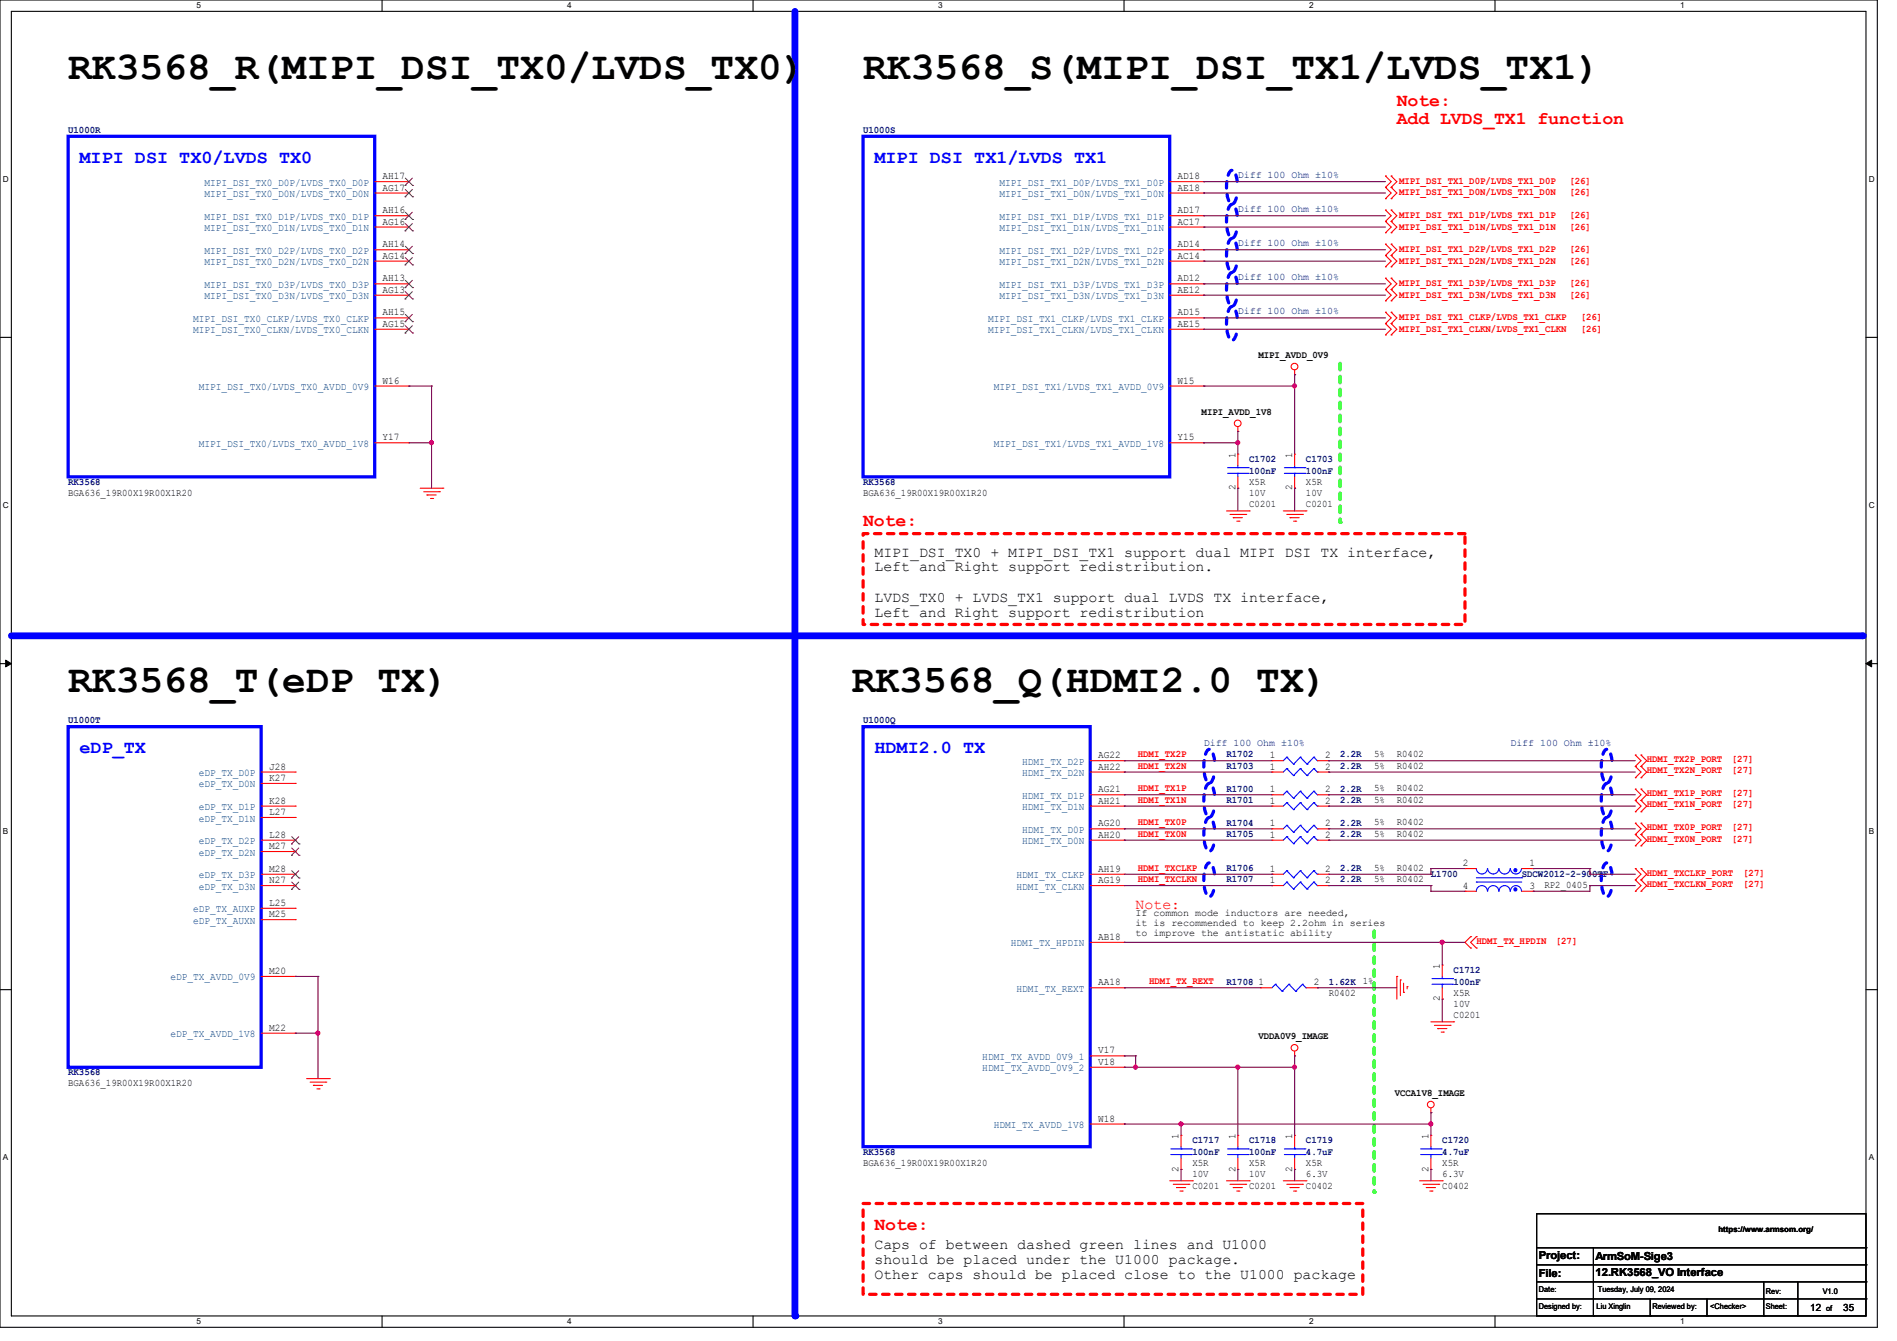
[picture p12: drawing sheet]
<svg xmlns="http://www.w3.org/2000/svg" width="297mm" height="210mm" viewBox="0 0 297 210" stroke-linecap="round" stroke-linejoin="round" font-family="sans-serif">
<g fill="none" stroke="#000" stroke-width=".17">
<path d="M0 0h293.9v207.9h-293.9zM1.8 1.8h290.3v204.3h-290.3zM59.8 0v1.8M117.9 0v1.8M176 0v1.8M234.1 0v1.8M0 52.8h1.8M292.1 52.8h1.8M0 103.9h1.8M292.1 103.9h1.8M0 155h1.8M292.1 155h1.8"/>
<path d="M59.8 206.1v1.8M117.9 206.1v1.8M176 206.1v1.8M234.1 206.1v1.8"/>
</g>
<path d="M.9 103.4l.9 .5-.9 .5zM292.1 103.9l.9-.5v1z" fill="#000"/>
<path d="M.9 103.4l.9 .5-.9 .5zM292.1 103.9l.9-.5v1z" fill="none" stroke="#000" stroke-width=".16"/>
<path d="M124.5 1.8v204.3" fill="none" stroke="#00f" stroke-width="1.1"/>
<circle cx="124.5" cy="206.1" r=".53" fill="#00f"/>
<path d="M1.8 99.6h289.8" fill="none" stroke="#00f" stroke-width="1.1"/>
<circle cx="291.6" cy="99.6" r=".53" fill="#00f"/>
<path d="M135.1 188.5h78.3v14.2h-78.3z" fill="none" stroke="#f00" stroke-width=".51" stroke-dasharray="1 1"/>
<path d="M190.1 119.1a2.02 2.02 0 0 0-.8-1.8 1.41 1.41 0 0 0-.7 1.4 5.6 5.6 0 0 0 .5 3.8l.2 .1a1.41 1.41 0 0 0 .8-1.3l.1-.6M252.4 119.1a2.02 2.02 0 0 0-.8-1.8 1.41 1.41 0 0 0-.8 1.4 5.6 5.6 0 0 0 .5 3.8l.3 .1a1.41 1.41 0 0 0 .7-1.3l.1-.6M190.1 124.4a2.02 2.02 0 0 0-.8-1.7 1.41 1.41 0 0 0-.7 1.3 5.6 5.6 0 0 0 .5 3.9l.2 .1a1.41 1.41 0 0 0 .8-1.3l.1-.7M190.1 129.7a2.02 2.02 0 0 0-.8-1.7 1.41 1.41 0 0 0-.7 1.3 5.6 5.6 0 0 0 .5 3.9l.2 .1a1.41 1.41 0 0 0 .8-1.3l.1-.7M190.1 136.8a2.02 2.02 0 0 0-.8-1.7 1.41 1.41 0 0 0-.7 1.3 5.6 5.6 0 0 0 .5 3.9l.2 .1a1.41 1.41 0 0 0 .8-1.3l.1-.6M252.4 124.4a2.02 2.02 0 0 0-.8-1.7 1.41 1.41 0 0 0-.8 1.3 5.6 5.6 0 0 0 .5 3.9l.3 .1a1.41 1.41 0 0 0 .7-1.3l.1-.7M252.4 129.7a2.02 2.02 0 0 0-.8-1.7 1.41 1.41 0 0 0-.8 1.3 5.6 5.6 0 0 0 .5 3.9l.3 .1a1.41 1.41 0 0 0 .7-1.3l.1-.7M252.4 136.8a2.02 2.02 0 0 0-.8-1.7 1.41 1.41 0 0 0-.8 1.3 5.6 5.6 0 0 0 .5 3.9l.3 .1a1.41 1.41 0 0 0 .7-1.3l.1-.6" fill="none" stroke="#00f" stroke-width=".51" stroke-dasharray="1 1"/>
<path d="M215.1 145.8v40.9" fill="none" stroke="#0f0" stroke-width=".51" stroke-dasharray="1 1"/>
<circle cx="215.1" cy="186.7" r=".25" fill="#0f0" stroke-dasharray="1 1"/>
<path d="M209.8 56.9v24.9" fill="none" stroke="#0f0" stroke-width=".51" stroke-dasharray="1 1"/>
<circle cx="209.8" cy="81.8" r=".25" fill="#0f0" stroke-dasharray="1 1"/>
<path d="M193.7 28.4a2.02 2.02 0 0 0-.8-1.7 1.41 1.41 0 0 0-.8 1.3 5.6 5.6 0 0 0 .6 3.9l.2 .1a1.41 1.41 0 0 0 .7-1.4l.1-.6M193.7 33.7a2.02 2.02 0 0 0-.8-1.7 1.41 1.41 0 0 0-.8 1.3 5.6 5.6 0 0 0 .6 3.9l.2 .1a1.41 1.41 0 0 0 .7-1.3l.1-.7M193.7 39.1a2.02 2.02 0 0 0-.8-1.8 1.41 1.41 0 0 0-.8 1.3 5.6 5.6 0 0 0 .6 3.9l.2 .1a1.41 1.41 0 0 0 .7-1.3l.1-.6M193.7 44.4a2.02 2.02 0 0 0-.8-1.7 1.41 1.41 0 0 0-.8 1.3 5.6 5.6 0 0 0 .6 3.9l.2 .1a1.41 1.41 0 0 0 .7-1.4l.1-.6M193.7 49.7a2.02 2.02 0 0 0-.8-1.7 1.41 1.41 0 0 0-.8 1.3 5.6 5.6 0 0 0 .6 3.9l.2 .1a1.41 1.41 0 0 0 .7-1.3l.1-.7" fill="none" stroke="#00f" stroke-width=".51" stroke-dasharray="1 1"/>
<path d="M135.1 83.6h94.3v14.2h-94.3z" fill="none" stroke="#f00" stroke-width=".51" stroke-dasharray="1 1"/>
<g fill="none" stroke="#f00" stroke-width=".17">
<path d="M58.7 28.4h5.3M58.7 30.2h5.3M58.7 33.8h5.3M58.7 35.6h5.3M58.7 39.1h5.3M64 28.4h.1M64 30.2h.1M64 33.8h.1M64 35.6h.1M64 39.1h.1M183.1 28.4h5.4M183.1 30.2h5.4"/>
<path d="M183.1 33.8h5.4M183.1 35.6h5.4M183.1 39.1h5.4M188.5 28.4h.1M188.5 30.2h.1M188.5 33.8h.1M188.5 35.6h.1M188.5 39.1h.1M216.9 29.3h.1M216.9 27.6h.1M216.9 31.1h.1M216.9 34.7h.1"/>
<path d="M216.9 32.9h.1M216.9 36.4h.1M216.9 38.2h.1M216.9 27.6l.9 .8-.9 .9M216.9 29.3l.9 .9-.9 .9M216.9 32.9l.9 .9-.9 .9M216.9 34.7l.9 .9-.9 .8M216.9 38.2l.9 .9-.9 .9M217.8 29.3h.1M217.8 27.6h.1M217.8 31.1h.1M217.8 34.7h.1"/>
<path d="M217.8 32.9h.1M217.8 36.4h.1M217.8 38.2h.1M217.8 27.6l.9 .8-.9 .9M217.8 29.3l.9 .9-.9 .9M217.8 32.9l.9 .9-.9 .9M217.8 34.7l.9 .9-.9 .8M217.8 38.2l.9 .9-.9 .9M58.7 40.9h5.3M58.7 44.4h5.3M58.7 46.2h5.3M58.7 49.8h5.3"/>
<path d="M58.7 51.6h5.3M64 40.9h.1M64 44.4h.1M64 46.2h.1M64 49.8h.1M64 51.6h.1M183.1 40.9h5.4M183.1 44.4h5.4M183.1 46.2h5.4M183.1 49.8h5.4M183.1 51.6h5.4M188.5 40.9h.1"/>
<path d="M188.5 44.4h.1M188.5 46.2h.1M188.5 49.8h.1M188.5 51.6h.1M202.7 58.7h.1M202.7 58v.7M216.9 40h.1M216.9 41.8h.1M216.9 45.3h.1M216.9 43.6h.1M216.9 47.1h.1M216.9 50.7h.1"/>
<path d="M216.9 48.9h.1M216.9 52.5h.1M216.9 40l.9 .9-.9 .9M216.9 43.6l.9 .8-.9 .9M216.9 45.3l.9 .9-.9 .9M216.9 48.9l.9 .9-.9 .9M216.9 50.7l.9 .9-.9 .9M217.8 40h.1M217.8 41.8h.1M217.8 45.3h.1M217.8 43.6h.1M217.8 47.1h.1"/>
<path d="M217.8 50.7h.1M217.8 48.9h.1M217.8 52.5h.1M217.8 40l.9 .9-.9 .9M217.8 43.6l.9 .8-.9 .9M217.8 45.3l.9 .9-.9 .9M217.8 48.9l.9 .9-.9 .9M217.8 50.7l.9 .9-.9 .9M58.7 60.5h5.3M58.7 69.3h5.3M64 60.5h.1M64 69.3h.1"/>
<path d="M65.8 76.5h3.5M66.3 77h2.5M66.8 77.5h.1M66.8 77.5h1.5M67.4 78.1h.3M67.7 78.1h.1M68.8 77h.1M69.3 76.5h.1M183.1 60.5h5.4M183.1 69.3h5.4M188.5 60.5h.1M188.5 69.3h.1"/>
<path d="M193.8 67.6h.1M193.8 71.1h.1M193.8 76.5h.1M193.8 66.8v.8M193.8 71.1v1.8M193.8 74.7v1.8M202.7 71.1h.1M202.7 76.5h.1M202.7 71.1v1.8M202.7 74.7v1.8M192 80h3.6M192.6 80.6h2.4"/>
<path d="M193.1 81.1h.1M193.1 81.1h1.4M193.6 81.6h.4M194 81.6h.1M195 80.6h.1M195.6 80h.1M200.9 80h3.6M201.5 80.6h2.4M202 81.1h.1M202 81.1h1.4M202.5 81.6h.4M202.9 81.6h.1"/>
<path d="M203.9 80.6h.1M204.5 80h.1M170.7 119.1h5.3M176 119.1h.1M199.1 119.1h.1M199.1 119.1h1.8M206.2 119.1h1.8M208 119.1h.1M256 118.2h.1M256 118.2l.9 .9-.9 .9M256.9 118.2h.1M256.9 118.2l.9 .9-.9 .9"/>
<path d="M40.9 120.9h5.3M40.9 122.7h5.3M40.9 126.2h5.3M40.9 128h5.3M40.9 131.6h5.3M40.9 133.3h5.3M40.9 136.9h5.3M40.9 138.7h5.3M46.2 120.9h.1M46.2 122.7h.1M46.2 126.2h.1M46.2 128h.1"/>
<path d="M46.2 131.6h.1M46.2 133.3h.1M46.2 136.9h.1M46.2 138.7h.1M170.7 120.9h5.3M170.7 126.2h5.3M170.7 131.6h5.3M170.7 136.9h5.3M170.7 138.7h5.3M170.7 124.5h5.3M170.7 129.8h5.3M176 120.9h.1"/>
<path d="M176 124.5h.1M176 126.2h.1M176 129.8h.1M176 131.6h.1M176 136.9h.1M176 138.7h.1M199.1 136.9h.1M199.1 120.9h.1M199.1 138.7h.1M199.1 126.2h.1M199.1 129.8h.1M199.1 124.5h.1"/>
<path d="M199.1 131.6h.1M199.1 120.9h1.8M199.1 126.2h1.8M199.1 131.6h1.8M199.1 136.9h1.8M199.1 138.7h1.8M199.1 124.5h1.8M199.1 129.8h1.8M206.2 120.9h1.8M206.2 126.2h1.8M206.2 131.6h1.8M206.2 136.9h1.8"/>
<path d="M206.2 138.7h1.8M206.2 124.5h1.8M206.2 129.8h1.8M208 136.9h.1M208 120.9h.1M208 138.7h.1M208 126.2h.1M208 129.8h.1M208 124.5h.1M208 131.6h.1M256 121.8h.1M256 120h.1"/>
<path d="M256 127.1h.1M256 125.3h.1M256 123.6h.1M256 132.5h.1M256 130.7h.1M256 128.9h.1M256 139.6h.1M256 137.8h.1M256 136h.1M256 120l.9 .9-.9 .9M256 125.3l.9 .9-.9 .9M256 123.6l.9 .9-.9 .8"/>
<path d="M256 130.7l.9 .9-.9 .9M256 128.9l.9 .9-.9 .9M256 137.8l.9 .9-.9 .9M256 136l.9 .9-.9 .9M256.9 121.8h.1M256.9 120h.1M256.9 127.1h.1M256.9 125.3h.1M256.9 123.6h.1M256.9 132.5h.1M256.9 130.7h.1M256.9 128.9h.1"/>
<path d="M256.9 139.6h.1M256.9 137.8h.1M256.9 136h.1M256.9 120l.9 .9-.9 .9M256.9 125.3l.9 .9-.9 .9M256.9 123.6l.9 .9-.9 .8M256.9 130.7l.9 .9-.9 .9M256.9 128.9l.9 .9-.9 .9M256.9 137.8l.9 .9-.9 .9M256.9 136l.9 .9-.9 .9M40.9 142.2h5.3M40.9 144h5.3"/>
<path d="M40.9 152.9h5.3M46.2 142.2h.1M46.2 144h.1M46.2 152.9h.1M170.7 147.6h5.3M170.7 154.7h5.3M176 147.6h.1M176 154.7h.1M218.7 152.9h.1M218.7 152.9v3.6M219.2 153.5h.1M219.2 153.5v2.4"/>
<path d="M219.8 155.4h.1M219.8 154v1.4M220.3 154.5h.1M220.3 154.5v.4M225.8 151.1h.1M225.8 156.5h.1M225.8 151.1v1.8M225.8 154.7v1.8M230.3 146.7h.1M230.3 148.5h.1M230.3 146.7l-.9 .9 .9 .9M231.1 148.5h.1"/>
<path d="M231.1 146.7h.1M231.1 146.7l-.8 .9 .8 .9M40.9 161.8h5.3M46.2 161.8h.1M48 168.9h3.6M48.6 169.5h2.4M49.1 170h.1M49.1 170h1.4M49.6 170.5h.4M50 170.5h.1M51 169.5h.1M51.6 168.9h.1"/>
<path d="M170.7 165.4h5.3M170.7 167.1h5.3M170.7 176h5.3M176 165.4h.1M176 167.1h.1M176 176h.1M184.9 177.8h.1M184.9 177.8v1.8M193.8 177.8h.1M193.8 177.8v1.8M202.7 165.4h.1M202.7 177.8h.1"/>
<path d="M202.7 164.6v.8M202.7 177.8v1.8M224 174.2h.1M224 177.8h.1M224 160h3.6M224 173.5v.7M224 177.8v1.8M224.6 160.6h2.4M225.1 161.1h.1M225.1 161.1h1.4M225.6 161.6h.4M226 161.6h.1"/>
<path d="M227 160.6h.1M227.6 160h.1M183.1 184.9h3.6M183.7 185.5h2.4M184.2 186h.1M184.2 186h1.4M184.7 186.5h.4M184.9 183.1h.1M184.9 181.4v1.7M185.1 186.5h.1M186.1 185.5h.1M186.7 184.9h.1"/>
<path d="M192 184.9h3.6M192.6 185.5h2.4M193.1 186h.1M193.1 186h1.4M193.6 186.5h.4M193.8 183.1h.1M193.8 181.4v1.7M194 186.5h.1M195 185.5h.1M195.6 184.9h.1M200.9 184.9h3.6M201.5 185.5h2.4"/>
<path d="M202 186h.1M202 186h1.4M202.5 186.5h.4M202.7 183.1h.1M202.7 181.4v1.7M202.9 186.5h.1M203.9 185.5h.1M204.5 184.9h.1M222.2 184.9h3.6M222.8 185.5h2.5M223.3 186h.1M223.3 186h1.4"/>
<path d="M223.9 186.5h.3M224 183.1h.1M224 181.4v1.7M224.2 186.5h.1M225.3 185.5h.1M225.8 184.9h.1"/>
<circle cx="202.7" cy="57.4" r=".52"/>
<circle cx="193.8" cy="66.3" r=".52"/>
<circle cx="202.7" cy="164.1" r=".52"/>
<circle cx="224" cy="173" r=".52"/>
</g>
<g fill="none" stroke="#000" stroke-width=".17">
<path d="M240.6 190.1h51.5v16h-51.5zM240.6 195.4h51.5M240.6 198.1h51.5M249.5 195.4v10.7M292.1 195.4h.1M292.1 198.1h.1M240.6 200.7h51.5M240.6 203.4h51.5M249.5 206.1h.1M258.4 206.1h.1M258.4 203.4v2.7M267.3 206.1h.1"/>
<path d="M267.3 203.4v2.7M276.1 206.1h.1M276.1 200.7v5.4M281.5 206.1h.1M281.5 200.7v5.4M292.1 200.7h.1M292.1 203.4h.1"/>
</g>
<path d="M10.7 21.3h48v53.4h-48zM135.1 21.3h48v53.4h-48zM10.7 113.8h30.2v53.3h-30.2zM135.1 113.8h35.6v65.8h-35.6z" fill="none" stroke="#00f" stroke-width=".51"/>
<g fill="none" stroke="#804000" stroke-width=".16">
<path d="M63.4 29h.1M63.4 30.8h.1M63.4 34.4h.1M63.4 36.2h.1M63.4 39.7h.1M63.5 27.9l1.1 1.1M63.5 29.7l1.1 1.1M63.5 33.2l1.1 1.2M63.5 35l1.1 1.2M63.5 38.6l1.1 1.1M64.6 27.9l-1.2 1.1M64.6 29.7l-1.2 1.1"/>
<path d="M64.6 33.2l-1.2 1.2M64.6 35l-1.2 1.2M64.6 38.6l-1.2 1.1M64.6 29h.1M64.6 30.8h.1M64.6 34.4h.1M64.6 36.2h.1M64.6 39.7h.1M63.4 41.5h.1M63.4 45h.1M63.4 46.8h.1M63.4 50.4h.1"/>
<path d="M63.4 52.2h.1M63.5 40.3l1.1 1.2M63.5 43.9l1.1 1.1M63.5 45.7l1.1 1.1M63.5 49.2l1.1 1.2M63.5 51l1.1 1.2M64.6 40.3l-1.2 1.2M64.6 43.9l-1.2 1.1M64.6 45.7l-1.2 1.1M64.6 49.2l-1.2 1.2M64.6 51l-1.2 1.2M64.6 41.5h.1"/>
<path d="M64.6 45h.1M64.6 46.8h.1M64.6 50.4h.1M64.6 52.2h.1M45.6 132.2h.1M45.6 133.9h.1M45.6 137.5h.1M45.6 139.3h.1M45.7 131l1.1 1.2M45.7 132.8l1.1 1.1M45.7 136.4l1.1 1.1M45.7 138.1l1.1 1.2"/>
<path d="M46.8 131l-1.2 1.2M46.8 132.8l-1.2 1.1M46.8 136.4l-1.2 1.1M46.8 138.1l-1.2 1.2M46.8 132.2h.1M46.8 133.9h.1M46.8 137.5h.1M46.8 139.3h.1"/>
</g>
<g fill="none" stroke="#00f" stroke-width=".17">
<path d="M192.2 74.1h3.2M192.2 73.2h3.2M193.8 73.2h.1M193.8 74.1h.1M193.8 72.9v.3M193.8 74.1v.6M195.4 74.1h.1M195.4 73.2h.1M201.1 74.1h3.2M201.1 73.2h3.2M202.7 73.2h.1M202.7 74.1h.1"/>
<path d="M202.7 72.9v.3M202.7 74.1v.6M204.3 74.1h.1M204.3 73.2h.1M201.5 118.6h.1M201.5 118.6l-.6 .5M201.5 118.6l1 1.1M202.5 119.7h.1M203.6 118.6h.1M203.6 118.6l-1.1 1.1M203.6 118.6l1 1.1M204.6 119.7h.1"/>
<path d="M205.7 118.6h.1M205.7 118.6l-1.1 1.1M205.7 118.6l.5 .5M206.2 119.1h.1M201.5 136.4h.1M201.5 120.4h.1M201.5 138.1h.1M201.5 125.7h.1M201.5 129.2h.1M201.5 123.9h.1M201.5 131h.1M201.5 136.4l-.6 .5"/>
<path d="M201.5 136.4l1 1.1M201.5 120.4l-.6 .5M201.5 120.4l1 1.1M201.5 138.1l-.6 .6M201.5 138.1l1 1.1M201.5 125.7l-.6 .5M201.5 125.7l1 1.1M201.5 129.2l-.6 .6M201.5 129.2l1 1.1M201.5 123.9l-.6 .6M201.5 123.9l1 1.1M201.5 131l-.6 .6"/>
<path d="M201.5 131l1 1.1M202.5 137.5h.1M202.5 121.5h.1M202.5 139.2h.1M202.5 126.8h.1M202.5 130.3h.1M202.5 125h.1M202.5 132.1h.1M203.6 136.4h.1M203.6 120.4h.1M203.6 138.1h.1M203.6 125.7h.1"/>
<path d="M203.6 129.2h.1M203.6 123.9h.1M203.6 131h.1M203.6 136.4l-1.1 1.1M203.6 136.4l1 1.1M203.6 120.4l-1.1 1.1M203.6 120.4l1 1.1M203.6 138.1l-1.1 1.1M203.6 138.1l1 1.1M203.6 125.7l-1.1 1.1M203.6 125.7l1 1.1M203.6 129.2l-1.1 1.1"/>
<path d="M203.6 129.2l1 1.1M203.6 123.9l-1.1 1.1M203.6 123.9l1 1.1M203.6 131l-1.1 1.1M203.6 131l1 1.1M204.6 137.5h.1M204.6 121.5h.1M204.6 139.2h.1M204.6 126.8h.1M204.6 130.3h.1M204.6 125h.1M204.6 132.1h.1"/>
<path d="M205.7 136.4h.1M205.7 120.4h.1M205.7 138.1h.1M205.7 125.7h.1M205.7 129.2h.1M205.7 123.9h.1M205.7 131h.1M205.7 136.4l-1.1 1.1M205.7 136.4l.5 .5M205.7 120.4l-1.1 1.1M205.7 120.4l.5 .5M205.7 138.1l-1.1 1.1"/>
<path d="M205.7 138.1l.5 .6M205.7 125.7l-1.1 1.1M205.7 125.7l.5 .5M205.7 129.2l-1.1 1.1M205.7 129.2l.5 .6M205.7 123.9l-1.1 1.1M205.7 123.9l.5 .6M205.7 131l-1.1 1.1M205.7 131l.5 .6M206.2 136.9h.1M206.2 120.9h.1M206.2 138.7h.1"/>
<path d="M206.2 126.2h.1M206.2 129.8h.1M206.2 124.5h.1M206.2 131.6h.1M231.1 139.6a.87 .87 0 0 1 .9-.9 .87 .87 0 0 1 .9 .9M231.1 136a.87 .87 0 0 0 .9 .9 .87 .87 0 0 0 .9-.9M231.1 138.1h.1M231.1 138.1h7.2M231.1 137.5h7.2M232.9 139.6a.87 .87 0 0 1 .9-.9 .87 .87 0 0 1 .9 .9M232.9 136a.87 .87 0 0 0 .9 .9 .87 .87 0 0 0 .9-.9M234.7 139.6a.87 .87 0 0 1 .9-.9 .87 .87 0 0 1 .8 .9"/>
<path d="M234.7 136a.87 .87 0 0 0 .9 .9 .87 .87 0 0 0 .8-.9M236.5 139.6a.87 .87 0 0 1 .8-.9 .87 .87 0 0 1 .9 .9M236.5 136a.87 .87 0 0 0 .8 .9 .87 .87 0 0 0 .9-.9M238.3 137.5h.1M224.2 154.1h3.2M224.2 153.2h3.2M225.8 153.2h.1M225.8 154.1h.1M225.8 152.9v.3M225.8 154.1v.6M227.4 154.1h.1M227.4 153.2h.1"/>
<path d="M183.3 179.9h3.2M184.9 179.9h.1M184.9 179.6v.3M186.5 179.9h.1M192.2 179.9h3.2M193.8 179.9h.1M193.8 179.6v.3M195.4 179.9h.1M201.1 179.9h3.2M202.7 179.9h.1M202.7 179.6v.3M204.3 179.9h.1"/>
<path d="M222.4 179.9h3.2M224 179.9h.1M224 179.6v.3M225.6 179.9h.1M183.3 180.8h3.2M184.9 180.8h.1M184.9 180.8v.6M186.5 180.8h.1M192.2 180.8h3.2M193.8 180.8h.1M193.8 180.8v.6M195.4 180.8h.1"/>
<path d="M201.1 180.8h3.2M202.7 180.8h.1M202.7 180.8v.6M204.3 180.8h.1M222.4 180.8h3.2M224 180.8h.1M224 180.8v.6M225.6 180.8h.1"/>
</g>
<circle cx="237.2" cy="136.3" r=".24" fill="#00f"/>
<circle cx="237.2" cy="136.3" r=".24" fill="none" stroke="#00f" stroke-width=".17"/>
<circle cx="237.2" cy="139.3" r=".24" fill="#00f"/>
<g fill="none" stroke="#00f" stroke-width=".17">
<path d="M199.7 154.1h.1M199.7 154.1l-.6 .6M199.7 154.1l1 1.1M200.7 155.2h.1M201.8 154.1h.1M201.8 154.1l-1.1 1.1M201.8 154.1l1.1 1.1M202.9 155.2h.1M203.9 154.1h.1M203.9 154.1l-1 1.1M203.9 154.1l.6 .6M204.5 154.7h.1"/>
<circle cx="237.2" cy="139.3" r=".24"/>
</g>
<path d="M229.4 136h.1M229.4 139.6h.1M229.4 136h1.7M229.4 139.6h1.7M238.3 136h1.7M238.3 139.6h1.7M240 136h.1M240 139.6h.1M197.4 154.7h.1M197.4 154.7h1.7M204.5 154.7h1.7M206.2 154.7h.1" fill="none" stroke="#f00" stroke-width=".17"/>
<path d="M208 138.7h16M224 138.7h.1M240 136h.1M240 139.6h.1M240 136h8.9M248.9 138.7h.1M248.9 138.7v.9h-8.9M248.9 138.7h7.1M184.9 176h.1M224 174.2h.1M224 174.2v1.8h-39.1" fill="none" stroke="#800040" stroke-width=".17"/>
<circle cx="224" cy="176" r=".32" fill="#f0f"/>
<circle cx="224" cy="176" r=".32" fill="none" stroke="#f0f" stroke-width=".17"/>
<circle cx="184.9" cy="176" r=".32" fill="#f0f"/>
<circle cx="184.9" cy="176" r=".32" fill="none" stroke="#f0f" stroke-width=".17"/>
<path d="M177.8 167.1h.1M177.8 167.1h16M202.7 165.4h.1M202.7 165.4v1.7" fill="none" stroke="#800040" stroke-width=".17"/>
<circle cx="193.8" cy="167.1" r=".32" fill="#f0f"/>
<circle cx="193.8" cy="167.1" r=".32" fill="none" stroke="#f0f" stroke-width=".17"/>
<circle cx="177.8" cy="167.1" r=".32" fill="#f0f"/>
<circle cx="177.8" cy="167.1" r=".32" fill="none" stroke="#f0f" stroke-width=".17"/>
<g fill="none" stroke="#800040" stroke-width=".17">
<path d="M67.6 60.5h.1M67.6 60.5v8.8M176 119.1h.1M176 119.1h23.1M208 119.1h.1M208 119.1h48M176 120.9h.1M176 124.5h.1M176 126.2h.1M176 129.8h.1M176 131.6h.1M176 136.9h23.1"/>
<path d="M176 138.7h23.1M176 120.9h23.1M176 124.5h23.1M176 126.2h23.1M176 129.8h23.1M176 131.6h23.1M199.1 136.9h.1M199.1 138.7h.1M208 120.9h.1M208 124.5h.1M208 126.2h.1M208 129.8h.1"/>
<path d="M208 131.6h.1M208 136.9h16M208 120.9h48M208 124.5h48M208 126.2h48M208 129.8h48M208 131.6h48M224 136.9h.1M46.2 161.8h.1M46.2 161.8h3.6M49.8 161.8h.1M49.8 161.8v7.1"/>
</g>
<circle cx="67.5" cy="69.3" r=".32" fill="#f0f"/>
<circle cx="67.5" cy="69.3" r=".32" fill="none" stroke="#f0f" stroke-width=".17"/>
<g fill="none" stroke="#800040" stroke-width=".17">
<path d="M225.8 147.6h.1M225.8 156.5h.1M225.8 147.6v3.5M225.8 156.5v3.5M225.8 147.6h3.6M176 165.4h.1M176 176h.1M176 167.1h.1M176 165.4h1.8M176 176h8.9M177.8 165.4h.1M177.8 165.4v1.7h-1.8"/>
<path d="M193.8 167.1h.1M193.8 167.1v10.7M202.7 167.1h.1M202.7 167.1v10.7M224 176h.1M224 176v1.8M193.8 183.1h.1M193.8 183.1v1.8M224 183.1h.1M224 183.1v1.8"/>
</g>
<circle cx="202.7" cy="167.1" r=".32" fill="#f0f"/>
<circle cx="202.7" cy="167.1" r=".32" fill="none" stroke="#f0f" stroke-width=".17"/>
<path d="M176 147.6h.1M176 147.6h49.8M184.9 176h.1M184.9 176v1.8M193.8 167.1h.1M193.8 167.1h8.9M184.9 183.1h.1M184.9 183.1v1.8M202.7 183.1h.1M202.7 183.1v1.8" fill="none" stroke="#800040" stroke-width=".17"/>
<circle cx="225.8" cy="147.6" r=".32" fill="#f0f"/>
<circle cx="225.8" cy="147.6" r=".32" fill="none" stroke="#f0f" stroke-width=".17"/>
<path d="M202.7 60.5h.1M202.7 60.5v10.6M176 154.7h.1M176 154.7h21.4M206.2 154.7h.1M206.2 154.7h12.5" fill="none" stroke="#800040" stroke-width=".17"/>
<circle cx="202.7" cy="60.4" r=".32" fill="#f0f"/>
<circle cx="202.7" cy="60.4" r=".32" fill="none" stroke="#f0f" stroke-width=".17"/>
<path d="M188.5 69.3h.1M188.5 69.3h5.3M202.7 76.5h.1M202.7 76.5v3.5" fill="none" stroke="#800040" stroke-width=".17"/>
<circle cx="193.8" cy="69.3" r=".32" fill="#f0f"/>
<circle cx="193.8" cy="69.3" r=".32" fill="none" stroke="#f0f" stroke-width=".17"/>
<g fill="none" stroke="#800040" stroke-width=".17">
<path d="M188.5 28.4h.1M188.5 30.2h.1M188.5 33.8h.1M188.5 35.6h.1M188.5 39.1h.1M188.5 28.4h28.4M188.5 30.2h28.4M188.5 33.8h28.4M188.5 35.6h28.4M188.5 39.1h28.4M188.5 40.9h.1M188.5 44.4h.1"/>
<path d="M188.5 46.2h.1M188.5 49.8h.1M188.5 51.6h.1M188.5 40.9h28.4M188.5 44.4h28.4M188.5 46.2h28.4M188.5 49.8h28.4M188.5 51.6h28.4M202.7 58.7h.1M202.7 58.7v1.8h-14.2M64 60.5h.1M64 60.5h3.6"/>
<path d="M64 69.3h3.6M67.6 69.3h.1M67.6 69.3v7.2M188.5 60.5h.1M193.8 69.3h.1M193.8 76.5h.1M193.8 67.6h.1M193.8 67.6v3.5M193.8 76.5v3.5M49.8 152.9h.1M49.8 152.9v8.9"/>
</g>
<circle cx="49.8" cy="161.8" r=".32" fill="#f0f"/>
<circle cx="49.8" cy="161.8" r=".32" fill="none" stroke="#f0f" stroke-width=".17"/>
<g fill="none" stroke="#800040" stroke-width=".17">
<path d="M224 136h.1M224 138.7h.1M224 139.6h.1M224 136v.9M224 138.7v.9M224 136h5.4M224 139.6h5.4M248.9 136h.1M248.9 136.9h.1M248.9 136v.9M248.9 136.9h7.1M46.2 152.9h.1"/>
<path d="M46.2 152.9h3.6"/>
</g>
<circle cx="224" cy="176" r=".32" fill="#f0f"/>
<circle cx="224" cy="176" r=".32" fill="none" stroke="#f0f" stroke-width=".17"/>
<circle cx="184.9" cy="176" r=".32" fill="#f0f"/>
<circle cx="184.9" cy="176" r=".32" fill="none" stroke="#f0f" stroke-width=".17"/>
<circle cx="193.8" cy="167.1" r=".32" fill="#f0f"/>
<circle cx="193.8" cy="167.1" r=".32" fill="none" stroke="#f0f" stroke-width=".17"/>
<circle cx="177.8" cy="167.1" r=".32" fill="#f0f"/>
<circle cx="177.8" cy="167.1" r=".32" fill="none" stroke="#f0f" stroke-width=".17"/>
<circle cx="67.5" cy="69.3" r=".32" fill="#f0f"/>
<circle cx="67.5" cy="69.3" r=".32" fill="none" stroke="#f0f" stroke-width=".17"/>
<circle cx="202.7" cy="167.1" r=".32" fill="#f0f"/>
<circle cx="202.7" cy="167.1" r=".32" fill="none" stroke="#f0f" stroke-width=".17"/>
<circle cx="225.8" cy="147.6" r=".32" fill="#f0f"/>
<circle cx="225.8" cy="147.6" r=".32" fill="none" stroke="#f0f" stroke-width=".17"/>
<circle cx="202.7" cy="60.4" r=".32" fill="#f0f"/>
<circle cx="202.7" cy="60.4" r=".32" fill="none" stroke="#f0f" stroke-width=".17"/>
<circle cx="193.8" cy="69.3" r=".32" fill="#f0f"/>
<circle cx="193.8" cy="69.3" r=".32" fill="none" stroke="#f0f" stroke-width=".17"/>
<circle cx="49.8" cy="161.8" r=".32" fill="#f0f"/>
<circle cx="49.8" cy="161.8" r=".32" fill="none" stroke="#f0f" stroke-width=".17"/>
<g font-size="6.2">
<text x="10.7" y="12.3">RK3568_R(MIPI_DSI_TX0/LVDS_TX0)</text>
<text x="135.1" y="12.3">RK3568_S(MIPI_DSI_TX1/LVDS_TX1)</text>
<text x="10.7" y="108.3">RK3568_T(eDP TX)</text>
<text x="133.3" y="108.3">RK3568_Q(HDMI2.0 TX)</text>
</g>
<g font-size="2.8" fill="#f00">
<text x="218.7" y="16.6">Note:</text>
<text x="218.7" y="19.4">Add LVDS_TX1 function</text>
<text x="135.1" y="82.4">Note:</text>
<text x="136.9" y="192.6">Note:</text>
</g>
<g font-size="2.8" fill="#00f">
<text x="12.4" y="25.5">MIPI DSI TX0/LVDS TX0</text>
<text x="136.9" y="25.5">MIPI DSI TX1/LVDS TX1</text>
<text x="12.4" y="117.9">eDP_TX</text>
<text x="136.9" y="117.9">HDMI2.0 TX</text>
</g>
<g font-size="2.3">
<text x="136.9" y="87.2">MIPI_DSI_TX0 + MIPI_DSI_TX1 support dual MIPI DSI TX interface,</text>
<text x="136.9" y="89.5">Left and Right support redistribution.</text>
<text x="136.9" y="94.3">LVDS_TX0 + LVDS_TX1 support dual LVDS TX interface,</text>
<text x="136.9" y="96.6">Left and Right support redistribution</text>
<text x="136.9" y="195.7">Caps of between dashed green lines and U1000</text>
<text x="136.9" y="198">should be placed under the U1000 package.</text>
<text x="136.9" y="200.2">Other caps should be placed close to the U1000 package</text>
</g>
<text font-size="2.3" fill="#f00" x="177.8" y="142.3">Note:</text>
<g font-size="1.7">
<text x="240.9" y="197.2">Project:</text>
<text x="249.8" y="197.4">ArmSoM-Sige3</text>
<text x="240.9" y="200">File:</text>
<text x="249.8" y="199.9">12.RK3568_VO Interface</text>
</g>
<g font-size="1.6" fill="#000080">
<text x="10.7" y="20.8">U1000R</text>
<text x="135.1" y="20.8">U1000S</text>
<text x="193.8" y="27.9">Diff 100 Ohm ±10%</text>
<text x="193.8" y="33.2">Diff 100 Ohm ±10%</text>
<text x="193.8" y="38.6">Diff 100 Ohm ±10%</text>
<text x="193.8" y="43.9">Diff 100 Ohm ±10%</text>
<text x="193.8" y="49.2">Diff 100 Ohm ±10%</text>
<text x="10.7" y="75.9">RK3568</text>
<text x="135.1" y="75.9">RK3568</text>
<text x="195.6" y="72.4">C1702</text>
<text x="195.6" y="74.2">100nF</text>
<text x="204.5" y="72.4">C1703</text>
<text x="204.5" y="74.2">100nF</text>
<text x="10.7" y="113.3">U1000T</text>
<text x="135.1" y="113.3">U1000Q</text>
<text x="188.5" y="116.8">Diff 100 Ohm ±10%</text>
<text x="192" y="118.6">R1702</text>
<text x="209.8" y="118.6">2.2R</text>
<text x="236.5" y="116.8">Diff 100 Ohm ±10%</text>
<text x="192" y="120.4">R1703</text>
<text x="192" y="125.7">R1701</text>
<text x="192" y="124">R1700</text>
<text x="209.8" y="120.4">2.2R</text>
<text x="209.8" y="125.7">2.2R</text>
<text x="209.8" y="124">2.2R</text>
<text x="192" y="129.3">R1704</text>
<text x="192" y="131.1">R1705</text>
<text x="209.8" y="129.3">2.2R</text>
<text x="209.8" y="131.1">2.2R</text>
<text x="192" y="136.4">R1706</text>
<text x="209.8" y="136.4">2.2R</text>
<text x="224" y="137.3">L1700</text>
<text x="238.3" y="137.3">SDCW2012-2-900TF</text>
<text x="192" y="138.2">R1707</text>
<text x="209.8" y="138.2">2.2R</text>
<text x="192" y="154.2">R1708</text>
<text x="208" y="154.2">1.62K 1%</text>
<text x="227.6" y="152.4">C1712</text>
<text x="227.6" y="154.2">100nF</text>
<text x="10.7" y="168.4">RK3568</text>
<text x="186.7" y="179.1">C1717</text>
<text x="195.6" y="179.1">C1718</text>
<text x="204.5" y="179.1">C1719</text>
<text x="225.8" y="179.1">C1720</text>
<text x="135.1" y="180.8">RK3568</text>
<text x="186.7" y="180.8">100nF</text>
<text x="195.6" y="180.8">100nF</text>
<text x="204.5" y="180.8">4.7uF</text>
<text x="225.8" y="180.8">4.7uF</text>
</g>
<g font-size="1.6" fill="#004080">
<text x="32" y="29.1">MIPI_DSI_TX0_D0P/LVDS_TX0_D0P</text>
<text x="156.5" y="29.1">MIPI_DSI_TX1_D0P/LVDS_TX1_D0P</text>
<text x="32" y="30.9">MIPI_DSI_TX0_D0N/LVDS_TX0_D0N</text>
<text x="32" y="34.4">MIPI_DSI_TX0_D1P/LVDS_TX0_D1P</text>
<text x="156.5" y="30.9">MIPI_DSI_TX1_D0N/LVDS_TX1_D0N</text>
<text x="156.5" y="34.4">MIPI_DSI_TX1_D1P/LVDS_TX1_D1P</text>
<text x="32" y="36.2">MIPI_DSI_TX0_D1N/LVDS_TX0_D1N</text>
<text x="32" y="39.8">MIPI_DSI_TX0_D2P/LVDS_TX0_D2P</text>
<text x="32" y="41.5">MIPI_DSI_TX0_D2N/LVDS_TX0_D2N</text>
<text x="156.5" y="36.2">MIPI_DSI_TX1_D1N/LVDS_TX1_D1N</text>
<text x="156.5" y="39.8">MIPI_DSI_TX1_D2P/LVDS_TX1_D2P</text>
<text x="156.5" y="41.5">MIPI_DSI_TX1_D2N/LVDS_TX1_D2N</text>
<text x="32" y="45.1">MIPI_DSI_TX0_D3P/LVDS_TX0_D3P</text>
<text x="32" y="46.9">MIPI_DSI_TX0_D3N/LVDS_TX0_D3N</text>
<text x="156.5" y="45.1">MIPI_DSI_TX1_D3P/LVDS_TX1_D3P</text>
<text x="156.5" y="46.9">MIPI_DSI_TX1_D3N/LVDS_TX1_D3N</text>
<text x="30.2" y="50.4">MIPI_DSI_TX0_CLKP/LVDS_TX0_CLKP</text>
<text x="30.2" y="52.2">MIPI_DSI_TX0_CLKN/LVDS_TX0_CLKN</text>
<text x="154.7" y="50.4">MIPI_DSI_TX1_CLKP/LVDS_TX1_CLKP</text>
<text x="154.7" y="52.2">MIPI_DSI_TX1_CLKN/LVDS_TX1_CLKN</text>
<text x="31.1" y="61.1">MIPI_DSI_TX0/LVDS_TX0_AVDD_0V9</text>
<text x="155.6" y="61.1">MIPI_DSI_TX1/LVDS_TX1_AVDD_0V9</text>
<text x="31.1" y="70">MIPI_DSI_TX0/LVDS_TX0_AVDD_1V8</text>
<text x="155.6" y="70">MIPI_DSI_TX1/LVDS_TX1_AVDD_1V8</text>
<text x="160" y="119.8">HDMI_TX_D2P</text>
<text x="31.1" y="121.5">eDP_TX_D0P</text>
<text x="31.1" y="123.3">eDP_TX_D0N</text>
<text x="160" y="121.5">HDMI_TX_D2N</text>
<text x="160" y="125.1">HDMI_TX_D1P</text>
<text x="31.1" y="126.9">eDP_TX_D1P</text>
<text x="31.1" y="128.7">eDP_TX_D1N</text>
<text x="160" y="126.9">HDMI_TX_D1N</text>
<text x="160" y="130.4">HDMI_TX_D0P</text>
<text x="31.1" y="132.2">eDP_TX_D2P</text>
<text x="31.1" y="134">eDP_TX_D2N</text>
<text x="31.1" y="137.5">eDP_TX_D3P</text>
<text x="159.1" y="137.5">HDMI_TX_CLKP</text>
<text x="160" y="132.2">HDMI_TX_D0N</text>
<text x="30.2" y="142.9">eDP_TX_AUXP</text>
<text x="31.1" y="139.3">eDP_TX_D3N</text>
<text x="159.1" y="139.3">HDMI_TX_CLKN</text>
<text x="30.2" y="144.7">eDP_TX_AUXN</text>
<text x="158.2" y="148.2">HDMI_TX_HPDIN</text>
<text x="26.7" y="153.5">eDP_TX_AVDD_0V9</text>
<text x="159.1" y="155.3">HDMI_TX_REXT</text>
<text x="26.7" y="162.4">eDP_TX_AVDD_1V8</text>
<text x="153.8" y="166">HDMI_TX_AVDD_0V9_1</text>
<text x="153.8" y="167.8">HDMI_TX_AVDD_0V9_2</text>
<text x="155.6" y="176.7">HDMI_TX_AVDD_1V8</text>
</g>
<g font-size="1.6">
<text x="59.9" y="28.1">AH17</text>
<text x="59.9" y="29.8">AG17</text>
<text x="184.4" y="28.1">AD18</text>
<text x="184.4" y="29.8">AE18</text>
<text x="59.9" y="33.4">AH16</text>
<text x="59.9" y="35.2">AG16</text>
<text x="184.4" y="33.4">AD17</text>
<text x="184.4" y="35.2">AC17</text>
<text x="59.9" y="38.7">AH14</text>
<text x="59.9" y="40.5">AG14</text>
<text x="184.4" y="38.7">AD14</text>
<text x="184.4" y="40.5">AC14</text>
<text x="59.9" y="44.1">AH13</text>
<text x="59.9" y="45.8">AG13</text>
<text x="184.4" y="44.1">AD12</text>
<text x="184.4" y="45.8">AE12</text>
<text x="59.9" y="49.4">AH15</text>
<text x="59.9" y="51.2">AG15</text>
<text x="184.4" y="49.4">AD15</text>
<text x="184.4" y="51.2">AE15</text>
<text x="197" y="56">MIPI_AVDD_0V9</text>
<text x="59.9" y="60.1">W16</text>
<text x="184.4" y="60.1">W15</text>
<text x="188.1" y="64.9">MIPI_AVDD_1V8</text>
<text x="59.9" y="69">Y17</text>
<text x="184.4" y="69">Y15</text>
<text x="193.4" y="71.7" transform="rotate(-90 193.4 71.7)">1</text>
<text x="202.3" y="71.7" transform="rotate(-90 202.3 71.7)">1</text>
<text x="10.7" y="77.7">BGA636_19R00X19R00X1R20</text>
<text x="135.1" y="77.7">BGA636_19R00X19R00X1R20</text>
<text x="193.4" y="76.8" transform="rotate(-90 193.4 76.8)">2</text>
<text x="195.6" y="75.9">X5R</text>
<text x="195.6" y="77.7">10V</text>
<text x="202.3" y="76.8" transform="rotate(-90 202.3 76.8)">2</text>
<text x="204.5" y="75.9">X5R</text>
<text x="204.5" y="77.7">10V</text>
<text x="195.6" y="79.5">C0201</text>
<text x="204.5" y="79.5">C0201</text>
<text x="171.9" y="118.7">AG22</text>
<text x="198.8" y="118.7">1</text>
<text x="207.5" y="118.7">2</text>
<text x="215.1" y="118.6">5%</text>
<text x="218.7" y="118.6">R0402</text>
<text x="42.1" y="120.5">J28</text>
<text x="42.1" y="122.3">K27</text>
<text x="42.1" y="125.9">K28</text>
<text x="171.9" y="120.5">AH22</text>
<text x="171.9" y="124.1">AG21</text>
<text x="171.9" y="125.9">AH21</text>
<text x="198.8" y="120.5">1</text>
<text x="198.8" y="125.9">1</text>
<text x="198.8" y="124.1">1</text>
<text x="207.5" y="120.5">2</text>
<text x="207.5" y="125.9">2</text>
<text x="207.5" y="124.1">2</text>
<text x="215.1" y="120.4">5%</text>
<text x="215.1" y="125.7">5%</text>
<text x="215.1" y="123.9">5%</text>
<text x="218.7" y="120.4">R0402</text>
<text x="218.7" y="125.7">R0402</text>
<text x="218.7" y="123.9">R0402</text>
<text x="42.1" y="127.6">L27</text>
<text x="42.1" y="131.2">L28</text>
<text x="171.9" y="129.4">AG20</text>
<text x="171.9" y="131.2">AH20</text>
<text x="198.8" y="129.4">1</text>
<text x="198.8" y="131.2">1</text>
<text x="207.5" y="129.4">2</text>
<text x="207.5" y="131.2">2</text>
<text x="215.1" y="129.2">5%</text>
<text x="215.1" y="131">5%</text>
<text x="218.7" y="129.2">R0402</text>
<text x="218.7" y="131">R0402</text>
<text x="42.1" y="133">M27</text>
<text x="42.1" y="136.5">M28</text>
<text x="171.9" y="136.5">AH19</text>
<text x="198.8" y="136.5">1</text>
<text x="207.5" y="136.5">2</text>
<text x="215.1" y="136.4">5%</text>
<text x="218.7" y="136.4">R0402</text>
<text x="229" y="135.6">2</text>
<text x="239.5" y="135.6">1</text>
<text x="42.1" y="138.3">N27</text>
<text x="42.1" y="141.9">L25</text>
<text x="42.1" y="143.6">M25</text>
<text x="171.9" y="138.3">AG19</text>
<text x="177.8" y="143.5">If common mode inductors are needed,</text>
<text x="198.8" y="138.3">1</text>
<text x="207.5" y="138.3">2</text>
<text x="215.1" y="138.1">5%</text>
<text x="218.7" y="138.1">R0402</text>
<text x="229" y="139.2">4</text>
<text x="239.5" y="139.2">3</text>
<text x="241.8" y="139">RP2_0405</text>
<text x="171.9" y="147.2">AB18</text>
<text x="177.8" y="145">it is recommended to keep 2.2ohm in series</text>
<text x="177.8" y="146.6">to improve the antistatic ability</text>
<text x="42.1" y="152.5">M20</text>
<text x="171.9" y="154.3">AA18</text>
<text x="197" y="154.3">1</text>
<text x="205.7" y="154.3">2</text>
<text x="208" y="155.9">R0402</text>
<text x="225.4" y="151.7" transform="rotate(-90 225.4 151.7)">1</text>
<text x="227.6" y="155.9">X5R</text>
<text x="42.1" y="161.4">M22</text>
<text x="225.4" y="156.8" transform="rotate(-90 225.4 156.8)">2</text>
<text x="227.6" y="159.5">C0201</text>
<text x="227.6" y="157.7">10V</text>
<text x="171.9" y="165">V17</text>
<text x="171.9" y="166.8">V18</text>
<text x="197" y="162.7">VDDA0V9_IMAGE</text>
<text x="10.7" y="170.1">BGA636_19R00X19R00X1R20</text>
<text x="218.4" y="171.6">VCCA1V8_IMAGE</text>
<text x="171.9" y="175.6">W18</text>
<text x="184.5" y="178.4" transform="rotate(-90 184.5 178.4)">1</text>
<text x="193.4" y="178.4" transform="rotate(-90 193.4 178.4)">1</text>
<text x="202.3" y="178.4" transform="rotate(-90 202.3 178.4)">1</text>
<text x="223.6" y="178.4" transform="rotate(-90 223.6 178.4)">1</text>
<text x="135.1" y="182.6">BGA636_19R00X19R00X1R20</text>
<text x="184.5" y="183.5" transform="rotate(-90 184.5 183.5)">2</text>
<text x="186.7" y="182.6">X5R</text>
<text x="186.7" y="184.4">10V</text>
<text x="193.4" y="183.5" transform="rotate(-90 193.4 183.5)">2</text>
<text x="195.6" y="182.6">X5R</text>
<text x="195.6" y="184.4">10V</text>
<text x="202.3" y="183.5" transform="rotate(-90 202.3 183.5)">2</text>
<text x="204.5" y="182.6">X5R</text>
<text x="204.5" y="184.4">6.3V</text>
<text x="223.6" y="183.5" transform="rotate(-90 223.6 183.5)">2</text>
<text x="225.8" y="182.6">X5R</text>
<text x="225.8" y="184.4">6.3V</text>
<text x="186.7" y="186.1">C0201</text>
<text x="195.6" y="186.1">C0201</text>
<text x="204.5" y="186.1">C0402</text>
<text x="225.8" y="186.1">C0402</text>
<text x="283.4" y="205.4">12</text>
<text x="288.6" y="205.4">35</text>
</g>
<g font-size="1.6" fill="#f00">
<text x="219" y="28.8">MIPI_DSI_TX1_D0P/LVDS_TX1_D0P</text>
<text x="245.7" y="28.8">[26]</text>
<text x="219" y="30.6">MIPI_DSI_TX1_D0N/LVDS_TX1_D0N</text>
<text x="219" y="34.2">MIPI_DSI_TX1_D1P/LVDS_TX1_D1P</text>
<text x="219" y="35.9">MIPI_DSI_TX1_D1N/LVDS_TX1_D1N</text>
<text x="245.7" y="30.6">[26]</text>
<text x="245.7" y="34.2">[26]</text>
<text x="245.7" y="35.9">[26]</text>
<text x="219" y="39.5">MIPI_DSI_TX1_D2P/LVDS_TX1_D2P</text>
<text x="219" y="41.3">MIPI_DSI_TX1_D2N/LVDS_TX1_D2N</text>
<text x="245.7" y="39.5">[26]</text>
<text x="245.7" y="41.3">[26]</text>
<text x="219" y="44.8">MIPI_DSI_TX1_D3P/LVDS_TX1_D3P</text>
<text x="219" y="46.6">MIPI_DSI_TX1_D3N/LVDS_TX1_D3N</text>
<text x="245.7" y="44.8">[26]</text>
<text x="245.7" y="46.6">[26]</text>
<text x="219" y="50.2">MIPI_DSI_TX1_CLKP/LVDS_TX1_CLKP</text>
<text x="219" y="51.9">MIPI_DSI_TX1_CLKN/LVDS_TX1_CLKN</text>
<text x="247.5" y="50.2">[26]</text>
<text x="247.5" y="51.9">[26]</text>
<text x="178.1" y="118.6">HDMI_TX2P</text>
<text x="257.8" y="119.3">HDMI_TX2P_PORT</text>
<text x="271.1" y="119.3">[27]</text>
<text x="178.1" y="120.4">HDMI_TX2N</text>
<text x="178.1" y="123.9">HDMI_TX1P</text>
<text x="178.1" y="125.7">HDMI_TX1N</text>
<text x="257.8" y="121.1">HDMI_TX2N_PORT</text>
<text x="257.8" y="124.7">HDMI_TX1P_PORT</text>
<text x="271.1" y="121.1">[27]</text>
<text x="271.1" y="124.7">[27]</text>
<text x="178.1" y="129.2">HDMI_TX0P</text>
<text x="178.1" y="131">HDMI_TX0N</text>
<text x="257.8" y="126.4">HDMI_TX1N_PORT</text>
<text x="257.8" y="131.8">HDMI_TX0N_PORT</text>
<text x="257.8" y="130">HDMI_TX0P_PORT</text>
<text x="271.1" y="126.4">[27]</text>
<text x="271.1" y="131.8">[27]</text>
<text x="271.1" y="130">[27]</text>
<text x="178.1" y="136.4">HDMI_TXCLKP</text>
<text x="257.8" y="137.1">HDMI_TXCLKP_PORT</text>
<text x="272.9" y="137.1">[27]</text>
<text x="178.1" y="138.1">HDMI_TXCLKN</text>
<text x="257.8" y="138.9">HDMI_TXCLKN_PORT</text>
<text x="272.9" y="138.9">[27]</text>
<text x="231.1" y="147.8">HDMI_TX_HPDIN</text>
<text x="243.6" y="147.8">[27]</text>
<text x="179.9" y="154.1">HDMI_TX_REXT</text>
</g>
<g font-size="1.3">
<text x="30.8" y="1.3">5</text>
<text x="88.8" y="1.3">4</text>
<text x="146.9" y="1.3">3</text>
<text x="205" y="1.3">2</text>
<text x="263.1" y="1.3">1</text>
<text x=".5" y="28.4">D</text>
<text x="292.6" y="28.4">D</text>
<text x=".5" y="79.5">C</text>
<text x="292.6" y="79.5">C</text>
<text x=".5" y="130.6">B</text>
<text x="292.6" y="130.6">B</text>
<text x=".5" y="181.7">A</text>
<text x="292.6" y="181.7">A</text>
<text x="30.8" y="207.4">5</text>
<text x="88.8" y="207.4">4</text>
<text x="146.9" y="207.4">3</text>
<text x="205" y="207.4">2</text>
<text x="263.1" y="207.4">1</text>
</g>
<g font-size="1.2">
<text x="269" y="193">https://www.armsom.org/</text>
<text x="240.9" y="202.4">Date:</text>
<text x="250.1" y="202.4">Tuesday, July 09, 2024</text>
<text x="276.5" y="202.6">Rev:</text>
<text x="285.4" y="202.6">V1.0</text>
<text x="240.9" y="205.1">Designed by:</text>
<text x="250" y="205.1">Liu Xinglin</text>
<text x="258.7" y="205.1">Reviewed by:</text>
<text x="267.8" y="205.1">&lt;Checker&gt;</text>
<text x="276.5" y="205.1">Sheet:</text>
<text x="285.9" y="205.3">of</text>
</g>
</svg>
